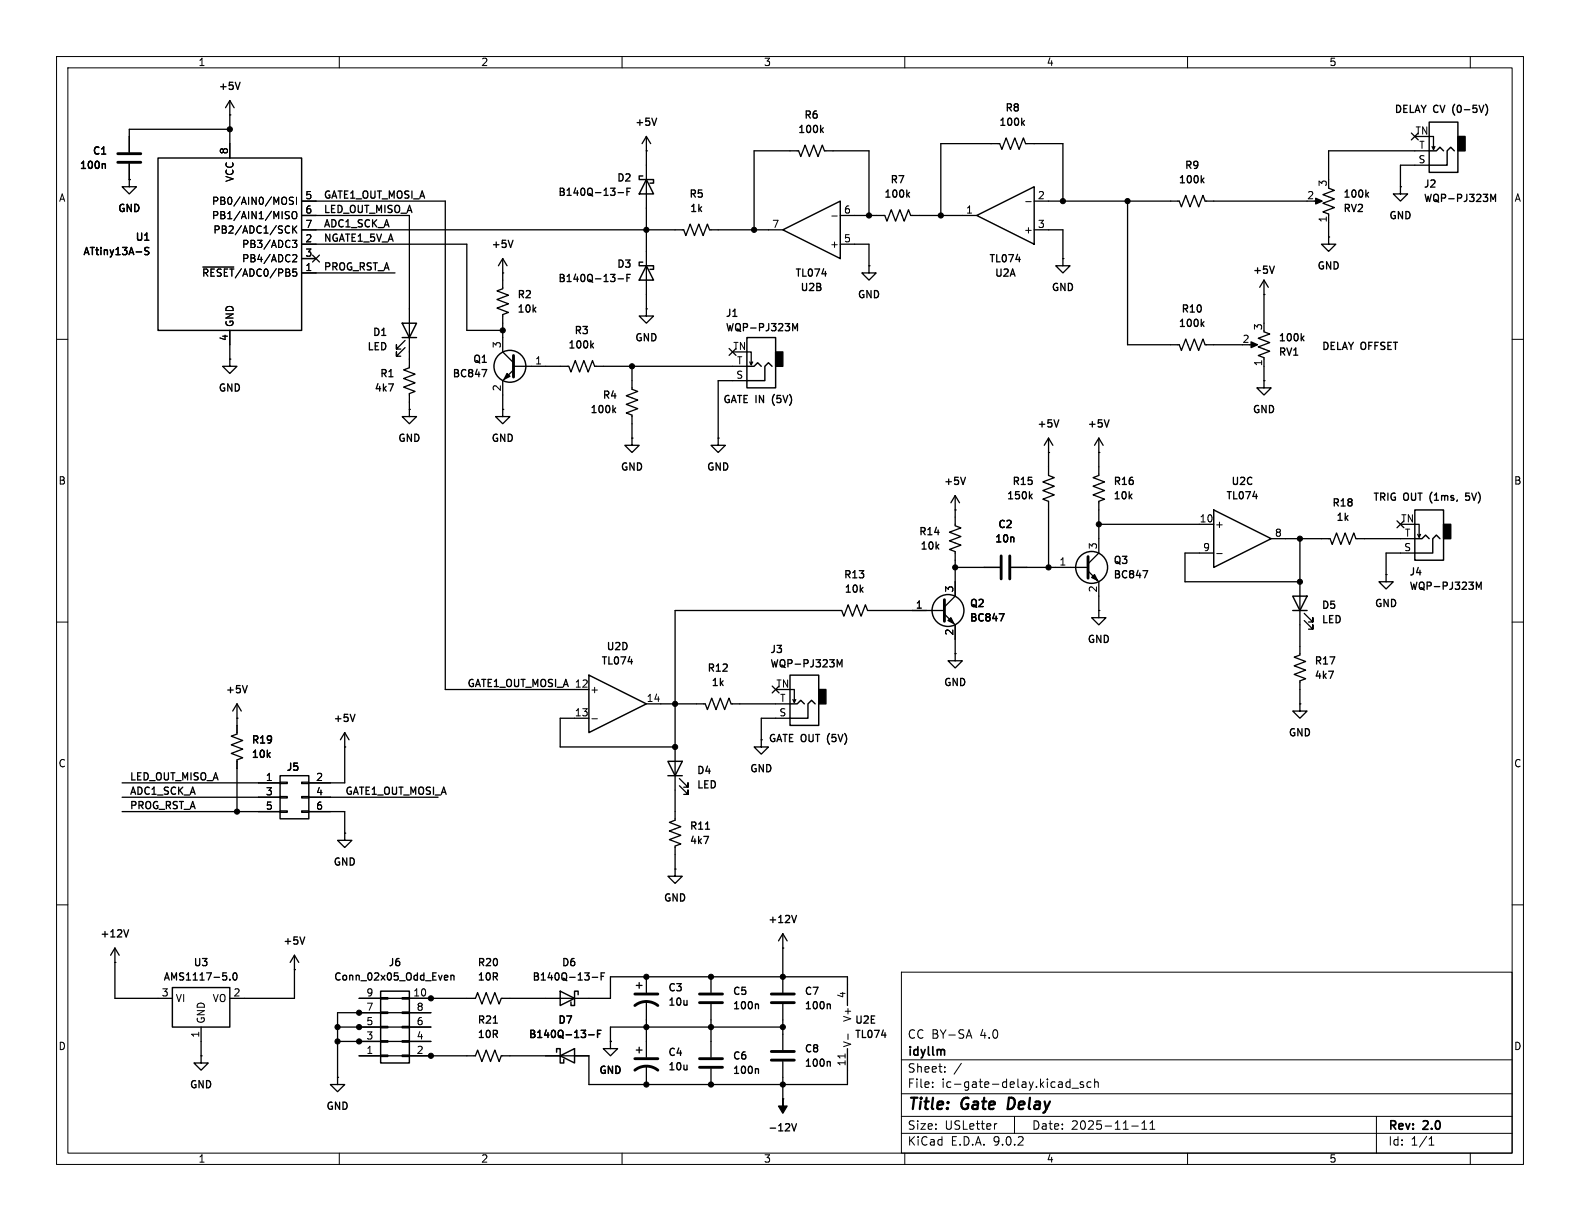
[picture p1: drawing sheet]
<svg xmlns="http://www.w3.org/2000/svg" width="279mm" height="216mm" viewBox="0 0 279 216" stroke-linecap="round" stroke-linejoin="round" font-family="sans-serif">
<g fill="none" stroke="#000" stroke-width=".18">
<path d="M10 10h259.4v195.9h-259.4zM12 12h255.4v191.9h-255.4zM60 10v2M110 10v2M160 10v2M210 10v2M260 10v2M50.6 35.1v.9M50.7 38l.3 .1 .2 .3-.3 .3h-.3M50.7 37.4l.5 .1M50.9 39.9l.3 .2M51.8 39.9v1.3"/>
<path d="M51.8 37.5l.1-.1a.43 .43 0 0 1 .6 .4v.5a.42 .42 0 0 1-.4 .4 .42 .42 0 0 1-.5-.4v-.5zM51.9 34.9h-.5l-.2 .1v.4l.6 .2 .1 .3-.3 .2h-.4M52.4 34.9v1.2M52.5 39.9l-.7 .8M147.1 38.2h1M181.4 35.7h1M35.9 47.2h5.5M51.2 41.1l-.3 .1M51.7 42.5h.8l-.4 .5 .3 .1v.5l-.2 .2-.4-.1M51.8 45.2l.4-.2 .3 .4-.8 .9h.8M51.9 40.5l.6 .7M10 60h2"/>
<path d="M267.4 60h2M215.2 97.9h.9M10 110h2M267.4 110h2M104.7 127.1h.9M10 160h2M159.4 171.9h108v32h-108zM267.4 160h2M149.4 186.4v.7M150 182.8v1M159.4 197.4h108M159.4 193.4h108"/>
<path d="M159.4 187.4h108M164.9 192.1v.2M164.9 191.4v.1M167.1 189.4v.2M167.1 188.7v.1M170 188l-1.3 1.9M171 183.2h.7M171.4 182.1l.5 1.5M176.3 198.7l-.3 .1M179.4 197.4v3M188.8 191.3l.4 .1M189.2 190.8v1.5"/>
<path d="M189.2 192.2l-.4 .1M189.6 192.4h1.1M191.6 191.4l-.4-.1-.2 .2 .1 .2 .5 .2v.3h-.6M192.9 191.4l-.4-.1-.3 .3v.4l.2 .2h.5M193.6 191.4l.2-.1 .3 .1 .1 .9M193.6 190.8v1.5M200.1 199.1h1.2M201.9 199.7h.9M201.9 198.6l.5-.4v1.5M203.4 199.7h.8M203.4 198.6l.4-.4v1.5M243.4 197.4v6.5"/>
<path d="M60 203.9v2M110 203.9v2M159.4 200.4h108M160 203.9v2M210 203.9v2M252.7 202.5h.9M252.7 201.4l.4-.4v1.5M260 203.9v2"/>
</g>
<path d="M178.4 194.1l-.2 2h.5" fill="none" stroke="#000" stroke-width=".4"/>
<g fill="none" stroke="#000" stroke-width=".25">
<path d="M27.9 27.9h25.4v30.5h-25.4zM113.7 31.1h-.7v.7h2.6v.6h-.7M114.3 31.8l1.3 2.5h-2.6zM172.7 38.1l10.2-5.1v10.2zM252.7 21.6h5.1v8.9h-5.1zM252.7 26.7h1.3l.6-.7 .7 .7M257.2 26.7l-.7-.7-.6 .7v2.5h-3.2M71.1 57.2h2.6l-1.3 2.5zM71.1 59.7h2.6M113.7 46.4h-.7v.6h2.6v.6h-.7M114.3 47l1.3 2.5h-2.6zM132.1 59.7h5.1v8.9h-5.1z"/>
<path d="M138.4 40.6l10.2-5v10.1zM132.1 64.8h1.2l.7-.7 .6 .7M136.5 64.8l-.6-.7-.6 .7v2.5h-3.2M214.6 90.2l10.2 5.1-10.2 5zM250.2 90.2h5.1v8.9h-5.1zM250.2 95.3h1.3l.6-.7 .6 .7M254.6 95.3l-.6-.7-.6 .7v2.5h-3.2M104.1 119.4l10.2 5.1-10.2 5zM139.7 119.4h5.1v8.9h-5.1zM228.6 105.4h2.5l-1.2 2.6zM228.6 108h2.5M49.5 137.2h5.1v7.6h-5.1z"/>
<path d="M118.1 134.6h2.5l-1.2 2.6zM118.1 137.2h2.5M139.7 124.5h1.3l.6-.7 .6 .7M144.1 124.5l-.6-.7-.6 .7v2.5h-3.2M30.5 174.6h10.1v7h-10.1zM67.3 175.3h5.1v12.7h-5.1zM99.1 175.3l2.5 1.2-2.5 1.3zM102.2 175.9v-.6h-.6v2.5h-.6v-.6M98.4 186.1v-.7h.7v2.6h.6v-.7M99.1 186.7l2.5-1.3v2.6z"/>
<circle cx="90.2" cy="64.8" r="2.82"/>
<circle cx="167.6" cy="107.9" r="2.82"/>
<circle cx="193" cy="100.3" r="2.82"/>
</g>
<g fill="none" stroke="#000" stroke-width=".23">
<path d="M40.6 17.8v10.1M40.6 17.8l-.7 1.3M40.6 17.8l.8 1.3M42.5 14.5l-.5 1.3M262.7 18.4a1.46 1.46 0 0 1 0 2M18.3 28.9l.3 .2v.7M22.9 31.8v1.2h1.2l-1.2 1.3-1.3-1.3h1.3M22.9 31.8h.1M22.9 29v2.8M40.6 20.3h.1M40.6 22.9h-17.7v4M53.3 38.1h19.1v26.9l-1 .4 2 .8-2 .7 2 .8-2 .8 2 .7-1 .4v2.8"/>
<path d="M53.3 35.6h25.4v86.3h25.4M109.3 34.1h1M110.9 33.9h.4M111.5 33.3h-.6v1.2M114.3 26.7h.1M114.3 24.1v30.5M114.3 24.1l-.8 1.3M114.3 24.1l.8 1.3M116.1 20.9l-.4 1.3M145.2 23l.4 .4M145.6 22.6l-.5 .5M148.6 38.1h7.9l.3 1 .8-2 .8 2 .7-2 .8 2 .8-2 .3 1h11.7"/>
<path d="M153.7 38.1v-11.4h-7.9l-.4-1-.7 2-.8-2-.8 2-.7-2-.8 2-.4-1h-7.9v13.9M160.5 34.4l.3 .5M160.8 34l-.4 .5M180.8 21.7l.4 .5M181.2 21.3l-.5 .5M182.9 35.6h25.6l.4 1 .8-2.1 .7 2.1 .8-2.1 .8 2.1 .7-2.1 .4 1.1h18M188 35.6v-10.2h-6.6l-.4-1-.8 2-.7-2-.8 2-.8-2-.7 2-.4-1h-10.4v12.7M199.4 35.6v25.4h9.1l.4 1 .8-2.1 .7 2.1 .8-2.1 .8 2.1 .7-2.1 .4 1.1h6.6M212.5 31.8l.4 .5M212.9 31.5l-.5 .5M232.4 35.6h1M234.9 33.3l1.1 .4-2.1 .7 2.1 .8-2.1 .7 2.1 .8-2.1 .8 1 .3v4.1"/>
<path d="M241.7 34.4l.3 .5M242 34l-.5 .5M247.6 33v1.3h-1.2l1.2 1.3 1.3-1.3h-1.3M247.6 33h.1M249.6 23.5l1.2 1.2M250.8 23.5l-1.2 1.2M252.7 24.1h.8v2.3l.2-.5M252.7 26.7h-17.8v5.1M252.7 29.2h-5.1v3.8M253.2 25.9l.3 .5M263.6 35.6v-1.2l.4 .9 .5-.9v1.2M24.1 44.5h.9"/>
<path d="M26.3 43.8h-.5l-.1 .1v.3l.5 .3 .1 .3-.2 .2h-.5M40.6 58.4v5.1M53.3 40.6h67.6l.4 1.1 .7-2.1 .8 2.1 .8-2.1 .7 2.1 .8-2.1 .4 1h12.9M53.3 43.2h29.2v15.2h6.4M53.3 45.7h2.6M53.3 48.3h16.5M55.3 45.1l1.2 1.2M56.5 45.1l-1.2 1.2M88.9 48.3h.1M88.9 45.7v5.4l-1 .3 2 .8-2 .8 2 .7-2 .8 2 .7-1 .4v6.6l1.9 1.9M88.9 45.7l.8 1.3M88.9 45.7l-.8 1.3"/>
<path d="M90.7 42.5l-.4 1.3M109.3 49.3h1M110.9 49.1h.4M111.5 48.5h-.6v1.3M114.3 54.6v1.3h1.3l-1.3 1.3-1.3-1.3h1.3M114.3 54.6h.1M129.6 55.9h.7M140.2 58.5v-1.3l.4 .9 .4-.9v1.3M145.4 48.4h.7M148.6 43.2h5.1v3.8M153.7 47v1.3h-1.3l1.3 1.2 1.2-1.2h-1.2M153.7 47h.1"/>
<path d="M179.6 45.9h.8M182.9 40.6h5.1v5.1M188 45.7v1.3h-1.3l1.3 1.3 1.2-1.3h-1.2M188 45.7h.1M212.5 57.2l.4 .5M212.9 56.9l-.5 .5M223.5 58.7l1 .4-2 .7 2 .8-2 .7 2 .8-2 .8 1 .3v4.1M223.5 52.1h.1M223.5 49.5v7.7M223.5 49.5l-.7 1.3M223.5 49.5l.8 1.3M225.3 47.1l-.4 1.2"/>
<path d="M230.2 59.8l.4 .5M230.6 59.4l-.5 .5M234.9 41.9v1.3h-1.2l1.2 1.3 1.3-1.3h-1.3M234.9 41.9h.1M40.6 63.5v1.3h1.3l-1.3 1.2-1.2-1.2h1.2M40.6 63.5h.1M68.7 67.9h.9l-.6 1.3M71.6 61.5l-1.5 1.5v-.8v.8h.8M71.6 60.2l-1.5 1.5v-.7v.7h.8M72.4 72.4v1.3h-1.3l1.3 1.2 1.3-1.2h-1.3M72.4 72.4h.1M85.2 65.3h.9l-.6 1.3"/>
<path d="M88.9 72.4v1.3h-1.3l1.3 1.2 1.3-1.2h-1.3M88.9 72.4h.1M90.8 64.8h9.8l.4 1 .7-2 .8 2 .8-2 .7 2 .8-2 .4 1h26.9M90.8 65.4l-1.9 1.9v5.1M104.6 61.1l.4 .4M105 60.7l-.5 .5M108.5 72.5l.4 .5M108.9 72.1l-.5 .5M111.8 64.8v4l1 .4-2.1 .8 2.1 .7-2.1 .8 2.1 .8-2.1 .7 1.1 .4v4.1M111.8 77.5v1.2h-1.3l1.3 1.3 1.2-1.3h-1.2M111.8 77.5h.1M127 77.5v1.2h-1.3l1.3 1.3 1.3-1.3h-1.3"/>
<path d="M127 77.5h.1M128.9 61.6l1.2 1.2M130.1 61.6l-1.2 1.2M132.1 62.2h.7v2.3l.3-.5M132.1 67.3h-5.1v10.2M132.6 64l.2 .5M185.4 77.5v6.6l1 .4-2 .7 2 .8-2 .7 2 .8-2 .8 1 .3v11.7M185.4 77.5l-.7 1.2M185.4 77.5l.8 1.2M187.2 74.2l-.4 1.3M194.3 77.5v6.6l-1 .4 2 .7-2 .8 2 .7-2 .8 2 .8-1 .3v9.2l-1.9 1.9M194.3 77.5l-.8 1.2"/>
<path d="M194.3 77.5l.8 1.2M196.1 74.2l-.4 1.3M221 61h1M223.5 67.3v1.3h-1.3l1.3 1.3 1.3-1.3h-1.3M223.5 67.3h.1M168.9 90.2h.1M168.9 87.6v5.4l1 .3-2 .8 2 .8-2 .7 2 .8-2 .8 1 .3v7.9l-1.9 1.9M168.9 87.6l-.8 1.3M168.9 87.6l.8 1.3M170.7 84.4l-.4 1.3M179.2 95l.1 .8M182.2 87.7l.3 .5"/>
<path d="M182.5 87.4l-.5 .4M185.4 80h.1M194.3 80h.1M194.3 92.7h20.3M214.6 97.8h-5.1v5.1h20.4M221.6 87.8h.7M224.8 95.3h10.4l.4 1 .7-2.1 .8 2.1 .8-2.1 .7 2.1 .8-2.1 .4 1.1h10.4M229.9 95.3v20.5l-1 .4 2 .8-2 .7 2 .8-2 .8 2 .7-1 .4v4.1M247 92.1l1.3 1.2M248.3 92.1l-1.3 1.2M250.2 92.7h.8v2.3l.2-.5M250.2 97.8h-5.1v3.8"/>
<path d="M250.7 94.5l.3 .5M259.2 88.3l.4 .2M259.8 87.2h-.6v.6l.4-.1M111.1 117h.8M148 117.9v-1.2l.5 .9 .4-.9v1.2M167 108h-13.6l-.4-1.1-.7 2.1-.8-2.1-.8 2.1-.7-2.1-.8 2.1-.4-1h-29.4v37l-1 .4 2 .8-2 .7 2 .8-2 .8 2 .7-1 .4v4.1M167 108.6l1.9 1.9v5.1M168.9 115.6v1.2h-1.3l1.3 1.3 1.3-1.3h-1.3M168.9 115.6h.1M168.9 100.3h7.9M176.7 108.5h.8l-.5 1.3M178.8 100.3h13.6"/>
<path d="M192.4 101l1.9 1.9v5.1M194.3 108v1.2h-1.3l1.3 1.3 1.3-1.3h-1.3M194.3 108h.1M202.1 100.9h.8l-.5 1.3M230.6 109.7l1.6 1.6v-.8v.8h-.8M230.6 108.5l1.6 1.5v-.8v.8h-.8M234.9 118.7h.9l-.6 1.3M245.1 101.6v1.3h-1.3l1.3 1.2 1.3-1.2h-1.3M245.1 101.6h.1M261.1 104.2v-1.3l.4 .9 .4-.9v1.3M21.6 138.4h27.9M41.9 127h.1"/>
<path d="M41.9 124.5v5.3l-1 .4 2 .7-2 .8 2 .8-2 .7 2 .8-1 .4v9.1M41.9 124.5l-.8 1.2M41.9 124.5l.8 1.2M43.7 121.2l-.4 1.3M49.5 138.3h1.3v.3h-1.3zM53.3 138.3h1.3v.3h-1.3zM61 132.1h.1M61 129.5l-.8 1.3M61 129.5l.7 1.3M61 129.5v8.9h-6.4M62.8 126.3l-.4 1.3M104.1 127h-5v5.1h20.3"/>
<path d="M114.3 124.5h10.4l.4 1 .8-2.1 .7 2.1 .8-2.1 .7 2.1 .8-2.1 .4 1.1h10.4M120.1 138.9l1.6 1.6v-.8v.8h-.8M120.1 137.7l1.6 1.5v-.8v.8h-.8M134.6 130.8v1.3h-1.3l1.3 1.3 1.3-1.3h-1.3M134.6 130.8h.1M136.6 121.3l1.2 1.2M137.8 121.3l-1.2 1.2M139.7 121.9h.8v2.3l.2-.5M139.7 127h-5.1v3.8M140.2 123.7l.3 .5M229.9 124.5v1.2h-1.3l1.3 1.3 1.2-1.3h-1.2M229.9 124.5h.1"/>
<path d="M21.6 141h27.9M21.6 143.5h27.9M49.5 140.8h1.3v.3h-1.3zM49.5 143.4h1.3v.2h-1.3zM53.3 140.8h1.3v.3h-1.3zM53.3 143.4h1.3v.2h-1.3zM54.6 143.5h6.4v3.8M54.6 141h22.9M61 147.3v1.3h1.2l-1.2 1.3-1.3-1.3h1.3M61 147.3h.1M119.4 153.7v1.2h-1.3l1.3 1.3 1.2-1.3h-1.2M119.4 153.7h.1"/>
<path d="M124.5 147.9h.8l-.5 1.3M124.8 146.6h.7M20.3 170.2h.1M20.3 167.6v8.9h10.2M20.3 167.6l-.7 1.3M20.3 167.6l.8 1.3M22.7 164.4l-.4 1.3M40.6 173.2v.1M41.3 172.1l.2-.1a.68 .68 0 0 1 .4 .7 .68 .68 0 0 1-.4 .6l-.2-.1-.1-.4zM52.1 171.5h.1M52.1 168.9v7.6h-11.5M52.1 168.9l-.8 1.3"/>
<path d="M52.1 168.9l.7 1.3M53.9 165.7l-.4 1.2M63.5 176.5h20.6l.4-1 .7 2 .8-2 .7 2 .8-2 .8 2 .3-1h19.3v-3.8h42v5.1M67.3 178.9h1.3v.3h-1.3zM67.3 176.4h1.3v.3h-1.3zM71.1 178.9h1.3v.3h-1.3zM71.1 176.4h1.3v.3h-1.3zM76.2 179.1h-16.5v11.4M78.8 172.4l.3 .1 .1 .3-.6 .1M79.1 173.2l-.3 .1M79.7 172.6l.2-.2 .3 .1 .1 .8M79.7 172.4v.9"/>
<path d="M104.7 172.8h1M106.3 172.6h.4M106.9 172h-.6v1.3M112.5 174.2h1M113 173.7v1.1M114.3 172.7v2.8M114.3 177v9.9M121.5 176.9v.8M121.5 177.6l-.1 .1M125.7 172.7v2.8M125.7 177.5v9.4M133.8 177.5l.3 .2v.7"/>
<path d="M138.4 167.6h.1M138.4 165.1l-.7 1.3M138.4 165.1l.8 1.3M138.4 165.1v10.4M138.4 177.5v8.2M140.8 161.9l-.4 1.2M146.5 177.5l.3 .2v.7M35.6 186.7v1.3h1.2l-1.2 1.2-1.3-1.2h1.3M35.6 186.7h.1M35.6 181.6v5.1M59.7 190.5v1.3h1.3l-1.3 1.2-1.3-1.2h1.3M59.7 190.5h.1"/>
<path d="M59.7 184.2h16.5M59.7 181.6h16.5M67.3 186.6h1.3v.2h-1.3zM67.3 184h1.3v.3h-1.3zM67.3 181.5h1.3v.2h-1.3zM71.1 186.6h1.3v.2h-1.3zM71.1 184h1.3v.3h-1.3zM71.1 181.5h1.3v.2h-1.3zM87.2 180.9h.8M104.1 183h1M105.7 182.8h.4M106.3 182.2h-.6v1.3"/>
<path d="M107.9 184.2v1.2h1.3l-1.3 1.3-1.2-1.3h1.2M107.9 184.2h.1M112.5 185.7h1M113 185.2v1M114.3 188.5v3.3M121.5 188.3v.9M121.5 189l-.1 .1M125.7 189v2.8M133.8 189l.3 .1v.7M138.4 194.3h.1M138.4 181.6h-30.5v2.6M138.4 187.7v6.6"/>
<path d="M140 198.7l.4 1.3 .4-1.3M146.5 187.7l.3 .2v.6M149.9 185.4v6.4h-45.8v-5.1h-15.5l-.3 1-.8-2-.8 2-.7-2-.8 2-.7-2-.4 1h-20.6M155.9 183h.8"/>
</g>
<g fill="none" stroke="#000" stroke-width=".51">
<path d="M20.8 27.2h4.1M20.8 28.7h4.1M90.8 62.9v3.8M177 98.3v4.1M178.6 98.3v4.1M192.4 98.4v3.8M167 106v3.9M112.3 177.8a3.3 3.3 0 0 1 4 0M112.3 175.8h4M123.7 175.8h4.1M123.7 177.3h4.1M136.4 175.8h4.1"/>
<path d="M136.4 177.3h4.1M112.3 189.2a3.3 3.3 0 0 1 4 0M112.3 187.2h4M123.7 187.2h4.1M123.7 188.7h4.1M136.4 185.9h4.1M136.4 187.5h4.1"/>
</g>
<path d="M232.7 35.1l1.1 .5-1.1 .5zM89.7 66l.5 .5-1 .6zM221.2 60.5l1.2 .5-1.2 .5zM167.6 109.7l.5-.5 .6 1zM193.5 101.6l.6 1-1.1-.5zM138.4 194.3v1.3h.8l-.8 1.3-.7-1.3h.7z" fill="#000" stroke="#000" stroke-width=".23"/>
<path d="M257.8 24.1h1.3v2.6h-1.3zM137.2 62.2h1.2v2.6h-1.2zM255.3 92.7h1.2v2.6h-1.2zM144.8 121.9h1.2v2.6h-1.2z" fill="#000" stroke="#000" stroke-width=".25"/>
<g fill="#000" stroke="#000" stroke-width=".18">
<circle cx="40.6" cy="22.9" r=".46"/>
<circle cx="153.7" cy="38.1" r=".46"/>
<circle cx="166.4" cy="38.1" r=".46"/>
<circle cx="188" cy="35.6" r=".46"/>
<circle cx="199.4" cy="35.6" r=".46"/>
<circle cx="88.9" cy="58.4" r=".46"/>
<circle cx="114.3" cy="40.6" r=".46"/>
<circle cx="133.3" cy="40.6" r=".46"/>
<circle cx="111.8" cy="64.8" r=".46"/>
<circle cx="194.3" cy="92.7" r=".46"/>
<circle cx="229.9" cy="95.3" r=".46"/>
<circle cx="168.9" cy="100.3" r=".46"/>
<circle cx="185.4" cy="100.3" r=".46"/>
<circle cx="229.9" cy="102.9" r=".46"/>
<circle cx="119.4" cy="124.5" r=".46"/>
<circle cx="119.4" cy="132.1" r=".46"/>
<circle cx="41.9" cy="143.5" r=".46"/>
<circle cx="63.5" cy="179.1" r=".46"/>
<circle cx="76.2" cy="176.5" r=".46"/>
<circle cx="114.3" cy="172.7" r=".46"/>
<circle cx="125.7" cy="172.7" r=".46"/>
<circle cx="138.4" cy="172.7" r=".46"/>
<circle cx="59.7" cy="184.2" r=".46"/>
<circle cx="59.7" cy="181.6" r=".46"/>
<circle cx="63.5" cy="184.2" r=".46"/>
<circle cx="63.5" cy="181.6" r=".46"/>
<circle cx="76.2" cy="186.7" r=".46"/>
<circle cx="114.3" cy="181.6" r=".46"/>
<circle cx="114.3" cy="191.8" r=".46"/>
<circle cx="125.7" cy="181.6" r=".46"/>
<circle cx="125.7" cy="191.8" r=".46"/>
<circle cx="138.4" cy="181.6" r=".46"/>
<circle cx="138.4" cy="191.8" r=".46"/>
</g>
<g font-size="2.8">
<text x="160.4" y="196.8">Title:</text>
<text x="170.1" y="196.8">Gate</text>
<text x="179" y="196.8">Delay</text>
</g>
<g font-size="2.1">
<text x="160.4" y="183.9">CC BY-SA</text>
<text x="173.4" y="183.9">4.0</text>
<text x="160.4" y="189.9">Sheet:</text>
<text x="160.4" y="187.1">idyllm</text>
<text x="160.4" y="192.6">File:</text>
<text x="166.5" y="192.6">ic-gate-delay.kicad_sch</text>
<text x="160.4" y="202.8">KiCad</text>
<text x="160.4" y="200">Size:</text>
<text x="167.1" y="200">USLetter</text>
<text x="168.1" y="202.8">E.D.A.</text>
<text x="175.7" y="202.8">9.0.2</text>
<text x="182.4" y="200">Date:</text>
<text x="189.4" y="200">2025-11-11</text>
<text x="245.4" y="200.2">Rev:</text>
<text x="245.4" y="202.8">Id:</text>
<text x="249.5" y="202.8">1/1</text>
<text x="251.8" y="200.2">2.0</text>
</g>
<g font-size="1.8">
<text x="35" y="11.9">1</text>
<text x="85" y="11.9">2</text>
<text x="135" y="11.9">3</text>
<text x="185" y="11.9">4</text>
<text x="235" y="11.9">5</text>
<text x="38.5" y="16.2">+5V</text>
<text x="112.1" y="22.6">+5V</text>
<text x="141" y="23.8">100k</text>
<text x="142.1" y="21.3">R6</text>
<text x="176.5" y="22.6">100k</text>
<text x="177.6" y="20">R8</text>
<text x="246.5" y="20.3">DELAY CV</text>
<text x="250.2" y="23.9">TN</text>
<text x="257.2" y="20.3">(0-5V)</text>
<text x="16.2" y="27.6">C1</text>
<text x="40.4" y="27.4" transform="rotate(-90 40.4 27.4)">8</text>
<text x="250.8" y="29">S</text>
<text x="250.9" y="26.4">T</text>
<text x="10.3" y="35.9">A</text>
<text x="13.9" y="30.2">100n</text>
<text x="41.5" y="32.3" transform="rotate(-90 41.5 32.3)">VCC</text>
<text x="53.9" y="35.3">5</text>
<text x="57.1" y="35.2">GATE1_OUT_MOSI_A</text>
<text x="98.6" y="35">B140Q-13-F</text>
<text x="109" y="32.4">D2</text>
<text x="121.7" y="35.3">R5</text>
<text x="156.2" y="35.3">100k</text>
<text x="157.3" y="32.7">R7</text>
<text x="183.4" y="35.3">2</text>
<text x="208.3" y="32.7">100k</text>
<text x="209.4" y="30.2">R9</text>
<text x="231.1" y="35.3">2</text>
<text x="234.7" y="33.1" transform="rotate(-90 234.7 33.1)">3</text>
<text x="237.4" y="35.3">100k</text>
<text x="251.6" y="33.5">J2</text>
<text x="267.7" y="35.9">A</text>
<text x="20.7" y="37.8">GND</text>
<text x="37.4" y="36.4">PB0/AIN0/MOSI</text>
<text x="37.4" y="39">PB1/AIN1/MISO</text>
<text x="37.6" y="41.5">PB2/ADC1/SCK</text>
<text x="53.9" y="37.8">6</text>
<text x="53.9" y="40.4">7</text>
<text x="57.1" y="40.3">ADC1_SCK_A</text>
<text x="57.1" y="37.8">LED_OUT_MISO_A</text>
<text x="121.9" y="37.8">1k</text>
<text x="136.5" y="40.4">7</text>
<text x="149.2" y="37.8">6</text>
<text x="170.7" y="37.8">1</text>
<text x="181" y="41.5">+</text>
<text x="183.4" y="40.4">3</text>
<text x="234.7" y="39.4" transform="rotate(-90 234.7 39.4)">1</text>
<text x="237.4" y="37.8">RV2</text>
<text x="245.5" y="39.1">GND</text>
<text x="251.6" y="36">WQP-PJ323M</text>
<text x="14.6" y="45.4">ATtiny13A-S</text>
<text x="23.8" y="42.9">U1</text>
<text x="42.7" y="44">PB3/ADC3</text>
<text x="42.7" y="46.6">PB4/ADC2</text>
<text x="53.9" y="42.9">2</text>
<text x="53.9" y="45.5">3</text>
<text x="57.1" y="42.8">NGATE1_5V_A</text>
<text x="57.1" y="47.9">PROG_RST_A</text>
<text x="86.7" y="44.2">+5V</text>
<text x="109" y="47.7">D3</text>
<text x="146.7" y="44">+</text>
<text x="149.2" y="42.9">5</text>
<text x="174.8" y="46.7">TL074</text>
<text x="232.8" y="48">GND</text>
<text x="35.6" y="49.1">~{RESET}/ADC0/PB5</text>
<text x="53.9" y="48">1</text>
<text x="91.3" y="53">R2</text>
<text x="98.6" y="50.2">B140Q-13-F</text>
<text x="140.5" y="49.2">TL074</text>
<text x="141.4" y="51.8">U2B</text>
<text x="151.5" y="53">GND</text>
<text x="175.8" y="49.2">U2A</text>
<text x="185.8" y="51.8">GND</text>
<text x="221.4" y="48.7">+5V</text>
<text x="41.5" y="57.9" transform="rotate(-90 41.5 57.9)">GND</text>
<text x="65.8" y="59.7">D1</text>
<text x="91.3" y="55.6">10k</text>
<text x="101.4" y="59.4">R3</text>
<text x="128.2" y="56.3">J1</text>
<text x="128.2" y="58.9">WQP-PJ323M</text>
<text x="208.3" y="58.1">100k</text>
<text x="208.8" y="55.6">R10</text>
<text x="223.3" y="58.5" transform="rotate(-90 223.3 58.5)">3</text>
<text x="40.4" y="60.4" transform="rotate(-90 40.4 60.4)">4</text>
<text x="64.8" y="62.3">LED</text>
<text x="83.5" y="64.5">Q1</text>
<text x="88.6" y="61.7" transform="rotate(-90 88.6 61.7)">3</text>
<text x="94.5" y="64.5">1</text>
<text x="100.3" y="61.9">100k</text>
<text x="112.1" y="60.7">GND</text>
<text x="129.6" y="62">TN</text>
<text x="130.2" y="64.5">T</text>
<text x="219.6" y="60.7">2</text>
<text x="223.3" y="64.8" transform="rotate(-90 223.3 64.8)">1</text>
<text x="226" y="63.2">RV1</text>
<text x="226" y="60.7">100k</text>
<text x="233.6" y="62.2">DELAY OFFSET</text>
<text x="38.5" y="69.6">GND</text>
<text x="66.1" y="69.6">4k7</text>
<text x="67" y="67">R1</text>
<text x="79.9" y="67">BC847</text>
<text x="88.6" y="69.3" transform="rotate(-90 88.6 69.3)">2</text>
<text x="106.4" y="70.8">R4</text>
<text x="127.7" y="71.6">GATE IN</text>
<text x="130.1" y="67.1">S</text>
<text x="136.9" y="71.6">(5V)</text>
<text x="104.2" y="73.4">100k</text>
<text x="183.3" y="75.9">+5V</text>
<text x="192.2" y="75.9">+5V</text>
<text x="221.4" y="73.4">GND</text>
<text x="70.2" y="78.4">GND</text>
<text x="86.7" y="78.4">GND</text>
<text x="109.6" y="83.5">GND</text>
<text x="124.8" y="83.5">GND</text>
<text x="10.3" y="85.9">B</text>
<text x="166.8" y="86.1">+5V</text>
<text x="177.9" y="88.6">150k</text>
<text x="178.9" y="86.1">R15</text>
<text x="196.7" y="88.6">10k</text>
<text x="196.7" y="86.1">R16</text>
<text x="216.7" y="88.6">TL074</text>
<text x="217.6" y="86.1">U2C</text>
<text x="235.4" y="89.9">R18</text>
<text x="242.7" y="88.9">TRIG</text>
<text x="248.2" y="88.9">OUT</text>
<text x="253.2" y="88.9">(1ms,</text>
<text x="260" y="88.9">5V)</text>
<text x="267.7" y="85.9">B</text>
<text x="162.4" y="95">R14</text>
<text x="176.3" y="93.7">C2</text>
<text x="212" y="92.5">10</text>
<text x="214.8" y="93.6">+</text>
<text x="225.4" y="95">8</text>
<text x="236.2" y="92.4">1k</text>
<text x="247.7" y="92.5">TN</text>
<text x="248.3" y="95">T</text>
<text x="162.6" y="97.5">10k</text>
<text x="175.8" y="96.2">10n</text>
<text x="187.3" y="100.1">1</text>
<text x="194.1" y="97.2" transform="rotate(-90 194.1 97.2)">3</text>
<text x="196.7" y="100">Q3</text>
<text x="212.7" y="97.5">9</text>
<text x="248.2" y="97.5">S</text>
<text x="149.1" y="102.6">R13</text>
<text x="149.2" y="105.1">10k</text>
<text x="161.9" y="107.7">1</text>
<text x="168.7" y="104.8" transform="rotate(-90 168.7 104.8)">3</text>
<text x="171.3" y="107.7">Q2</text>
<text x="194.1" y="104.8" transform="rotate(-90 194.1 104.8)">2</text>
<text x="196.7" y="102.6">BC847</text>
<text x="233.6" y="108">D5</text>
<text x="243" y="107.7">GND</text>
<text x="249.1" y="102.1">J4</text>
<text x="249.1" y="104.6">WQP-PJ323M</text>
<text x="168.7" y="112.5" transform="rotate(-90 168.7 112.5)">2</text>
<text x="171.3" y="110.2">BC847</text>
<text x="233.6" y="110.5">LED</text>
<text x="106.2" y="117.8">TL074</text>
<text x="107.1" y="115.3">U2D</text>
<text x="124.9" y="119.1">R12</text>
<text x="136" y="115.8">J3</text>
<text x="136" y="118.3">WQP-PJ323M</text>
<text x="192.2" y="114">GND</text>
<text x="232.3" y="117.8">R17</text>
<text x="39.8" y="122.9">+5V</text>
<text x="82.5" y="121.6">GATE1_OUT_MOSI_A 12</text>
<text x="104.3" y="122.8">+</text>
<text x="114.3" y="124.2">14</text>
<text x="125.7" y="121.6">1k</text>
<text x="137.2" y="121.7">TN</text>
<text x="137.8" y="124.2">T</text>
<text x="166.8" y="121.6">GND</text>
<text x="232.3" y="120.4">4k7</text>
<text x="44.3" y="131.8">R19</text>
<text x="58.8" y="128">+5V</text>
<text x="101.6" y="126.7">13</text>
<text x="135.8" y="131.5">GATE OUT</text>
<text x="137.7" y="126.7">S</text>
<text x="146.7" y="131.5">(5V)</text>
<text x="227.7" y="130.5">GND</text>
<text x="10.3" y="135.9">C</text>
<text x="44.3" y="134.3">10k</text>
<text x="50.5" y="136.6">J5</text>
<text x="123.1" y="137.2">D4</text>
<text x="132.5" y="136.9">GND</text>
<text x="267.7" y="135.9">C</text>
<text x="22.9" y="140.6">ADC1_SCK_A</text>
<text x="22.9" y="143.2">PROG_RST_A</text>
<text x="22.9" y="138.1">LED_OUT_MISO_A</text>
<text x="46.9" y="138.2">1</text>
<text x="46.9" y="140.7">3</text>
<text x="46.9" y="143.3">5</text>
<text x="55.8" y="138.2">2</text>
<text x="55.8" y="140.7">4</text>
<text x="55.8" y="143.3">6</text>
<text x="61" y="140.6">GATE1_OUT_MOSI_A</text>
<text x="123.1" y="139.7">LED</text>
<text x="121.8" y="149.6">4k7</text>
<text x="121.8" y="147">R11</text>
<text x="58.8" y="153.4">GND</text>
<text x="117.2" y="159.7">GND</text>
<text x="17.6" y="166.1">+12V</text>
<text x="49.9" y="167.3">+5V</text>
<text x="135.7" y="163.5">+12V</text>
<text x="28.8" y="173.7">AMS1117-5.0</text>
<text x="34.1" y="171.2">U3</text>
<text x="58.9" y="173.7">Conn_02x05_Odd_Even</text>
<text x="68.5" y="171.2">J6</text>
<text x="84.3" y="171.2">R20</text>
<text x="84.3" y="173.7">10R</text>
<text x="94" y="173.7">B140Q-13-F</text>
<text x="99.2" y="171.2">D6</text>
<text x="28.5" y="176.3">3</text>
<text x="31" y="177.4">VI</text>
<text x="37.5" y="177.4">VO</text>
<text x="41.2" y="176.3">2</text>
<text x="64.7" y="178.8">7</text>
<text x="64.7" y="176.3">9</text>
<text x="73" y="176.3">10</text>
<text x="73.6" y="178.8">8</text>
<text x="118" y="175.6">C3</text>
<text x="118" y="178.1">10u</text>
<text x="129.4" y="176.2">C5</text>
<text x="129.4" y="178.8">100n</text>
<text x="142.1" y="176.2">C7</text>
<text x="142.1" y="178.8">100n</text>
<text x="149.6" y="176.6" transform="rotate(-90 149.6 176.6)">4</text>
<text x="10.3" y="185.9">D</text>
<text x="35.3" y="183.6" transform="rotate(-90 35.3 183.6)">1</text>
<text x="36.4" y="181.1" transform="rotate(-90 36.4 181.1)">GND</text>
<text x="64.7" y="183.9">3</text>
<text x="64.7" y="181.4">5</text>
<text x="73.6" y="183.9">4</text>
<text x="73.6" y="181.4">6</text>
<text x="84.3" y="181.3">R21</text>
<text x="84.3" y="183.9">10R</text>
<text x="93.4" y="183.9">B140Q-13-F</text>
<text x="98.6" y="181.3">D7</text>
<text x="150.7" y="185.3" transform="rotate(-90 150.7 185.3)">V-</text>
<text x="150.7" y="180.8" transform="rotate(-90 150.7 180.8)">V+</text>
<text x="151" y="181.3">U2E</text>
<text x="151" y="183.9">TL074</text>
<text x="267.7" y="185.9">D</text>
<text x="64.7" y="186.4">1</text>
<text x="73.6" y="186.4">2</text>
<text x="105.8" y="190.2">GND</text>
<text x="118" y="187">C4</text>
<text x="118" y="189.6">10u</text>
<text x="129.4" y="187.7">C6</text>
<text x="129.4" y="190.2">100n</text>
<text x="142.1" y="186.4">C8</text>
<text x="142.1" y="188.9">100n</text>
<text x="149.6" y="188.6" transform="rotate(-90 149.6 188.6)">11</text>
<text x="33.4" y="192.7">GND</text>
<text x="57.5" y="196.6">GND</text>
<text x="135.7" y="200.4">-12V</text>
<text x="35" y="205.8">1</text>
<text x="85" y="205.8">2</text>
<text x="135" y="205.8">3</text>
<text x="185" y="205.8">4</text>
<text x="235" y="205.8">5</text>
</g>
</svg>
